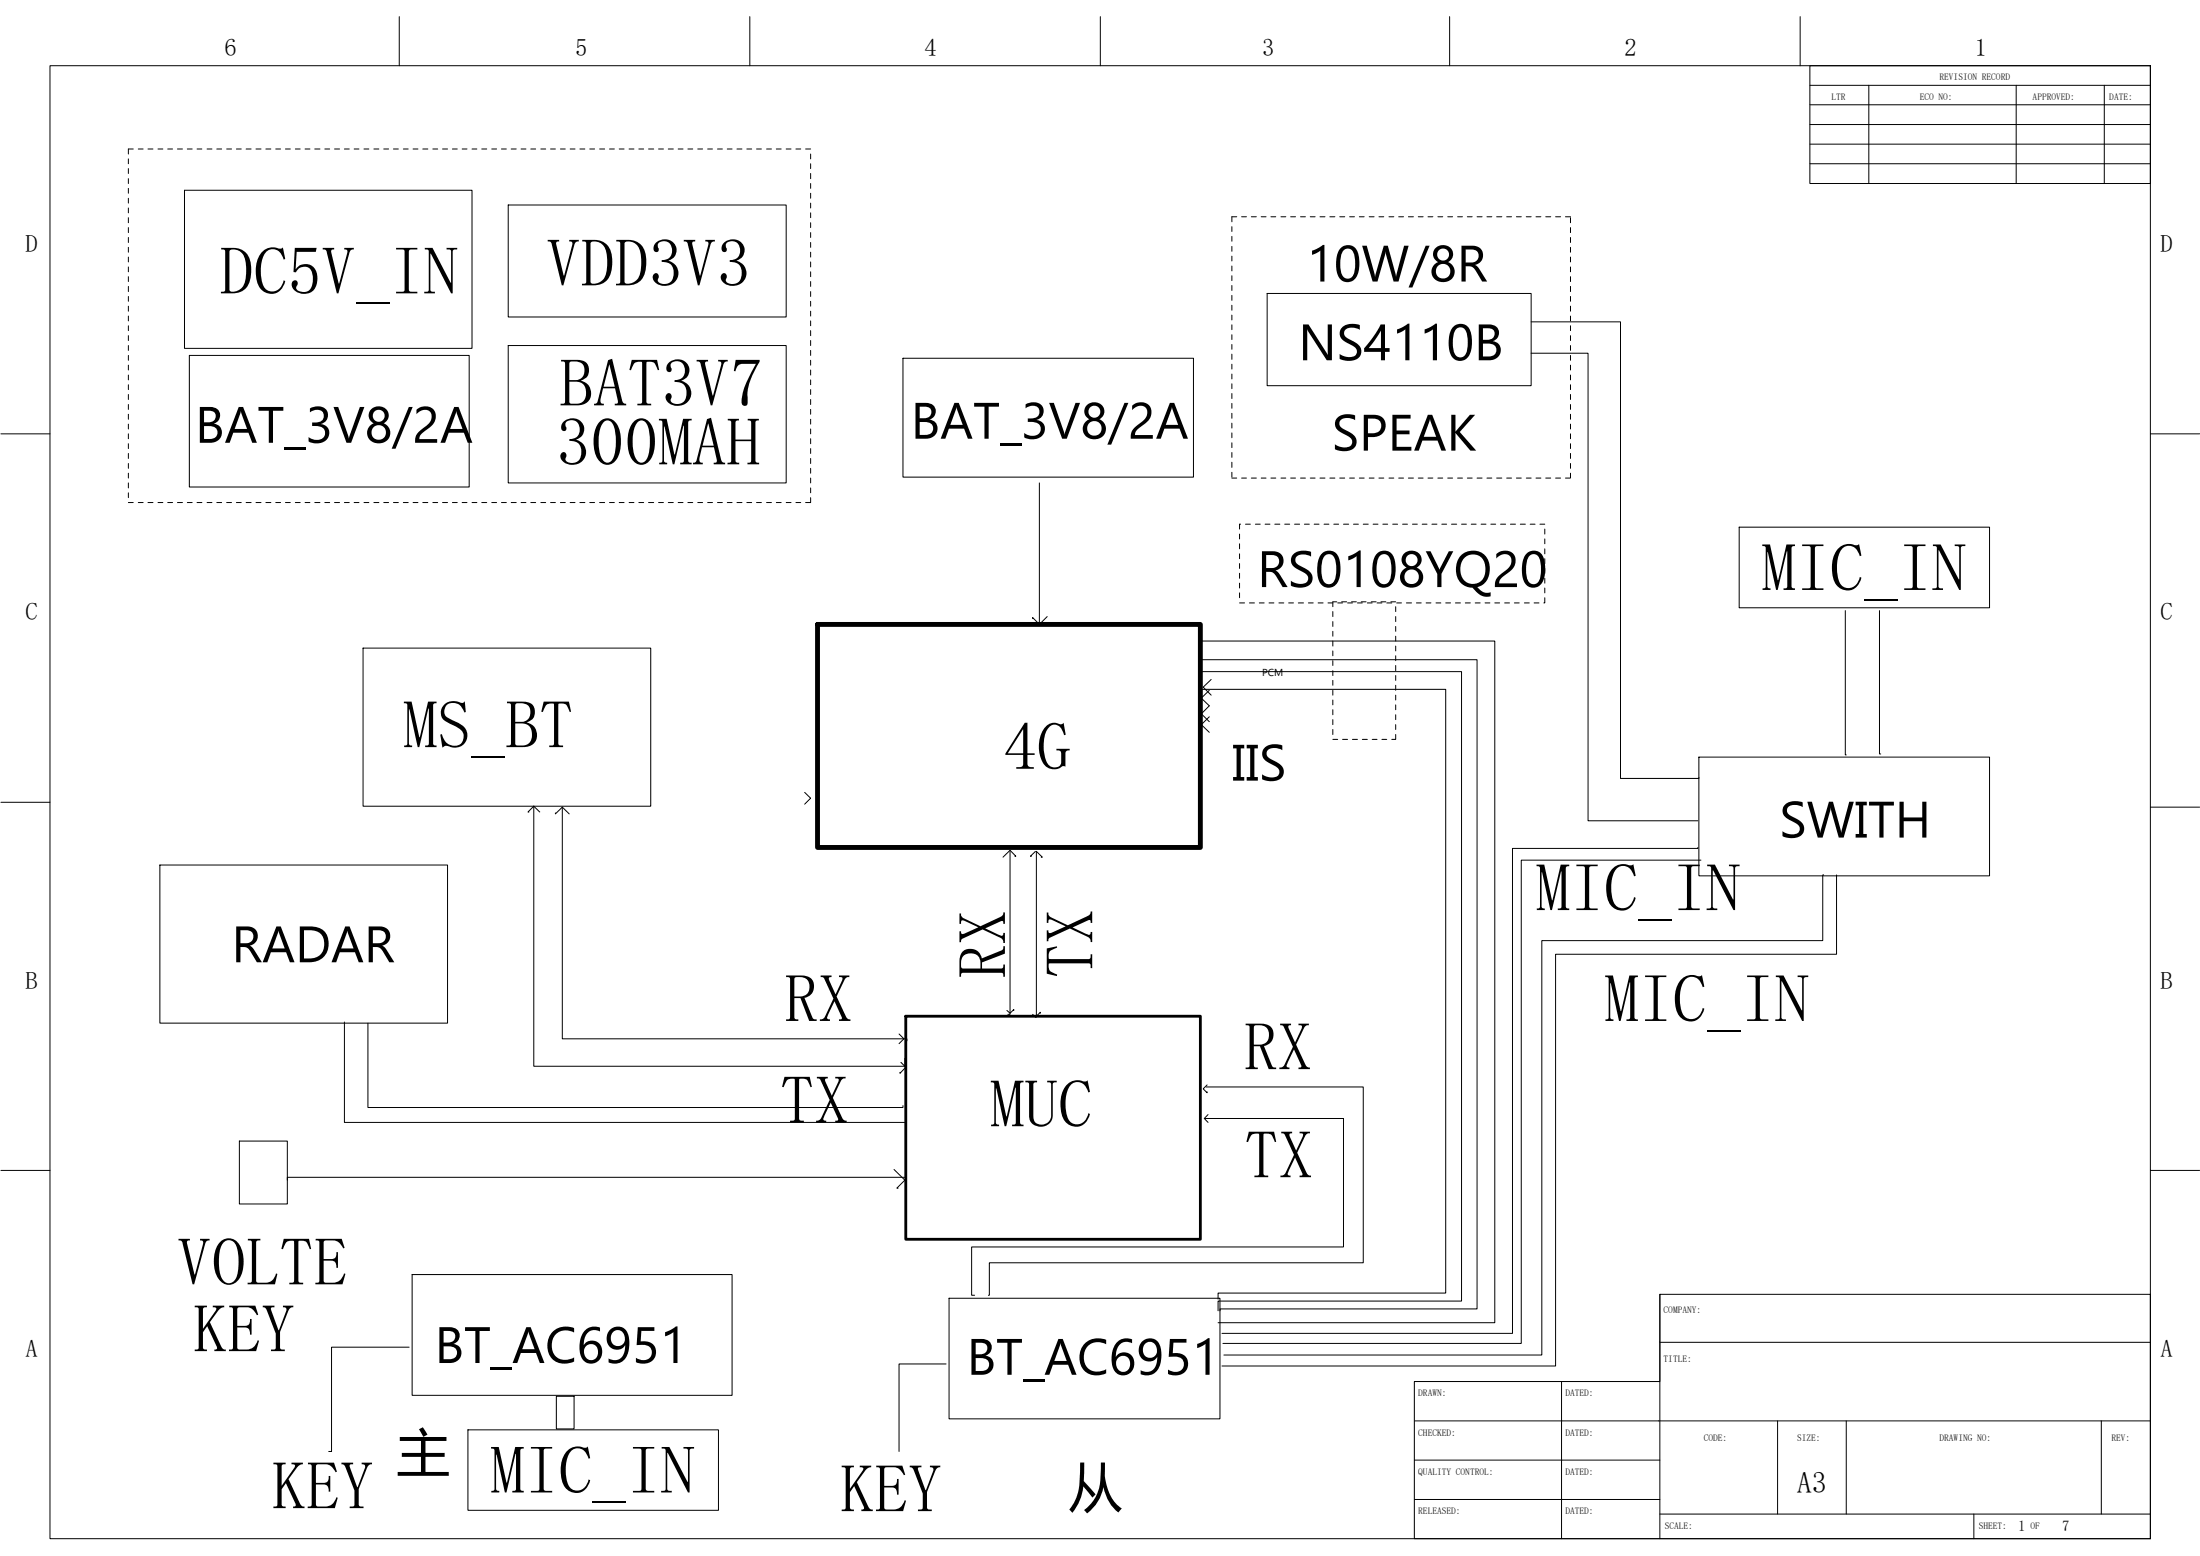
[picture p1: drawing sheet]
<svg xmlns="http://www.w3.org/2000/svg" width="297mm" height="210mm" viewBox="0 0 297 210" stroke-linecap="round" stroke-linejoin="round" font-family="sans-serif">
<g fill="none" stroke="#000" stroke-width=".14">
<path d="M6.7 8.9h283.6v198.7h-283.6zM53.9 2.2v6.7M101.2 2.2v6.7M148.6 2.2v6.7M195.7 2.2v6.7M243.1 2.2v6.7M244.4 8.9h45.9v15.9h-45.9zM244.4 16.8h45.9M244.4 11.5h45.9M244.4 14.1h45.9M244.4 19.5h45.9M252.3 11.5v13.3"/>
<path d="M272.2 11.5v13.3M284.1 11.5v13.3M17.3 21.4v.7M17.3 22.8v.6M17.3 24.1v.7M17.3 25.4v.7M17.3 26.8v.6M17.3 28.1v.6M17.3 29.4v.7M17.3 30.7v.7M17.3 32v.7M17.3 33.4v.6"/>
<path d="M17.3 34.7v.6M17.3 36v.7M17.3 37.3v.7M17.3 38.7v.6M18 20.1h-.7v.7M18.7 20.1h.6M20 20.1h.7M21.3 20.1h.7M22.6 20.1h.7M24 20.1h.6M24.9 25.7h38.8v21.3h-38.8zM25.3 20.1h.6"/>
<path d="M26.6 20.1h.7M28 20.1h.6M29.3 20.1h.6M30.6 20.1h.7M31.9 20.1h.7M33.2 20.1h.7M34.6 20.1h.6M35.9 20.1h.7M37.2 20.1h.7M38.5 20.1h.7M39.9 20.1h.6M41.2 20.1h.6"/>
<path d="M42.5 20.1h.7M43.9 20.1h.6M45.2 20.1h.6M46.5 20.1h.7M47.8 20.1h.7M49.1 20.1h.7M50.5 20.1h.7M51.8 20.1h.7M53.1 20.1h.7M54.5 20.1h.6M55.8 20.1h.6M57.1 20.1h.7"/>
<path d="M58.4 20.1h.7M59.8 20.1h.6M61.1 20.1h.6M62.4 20.1h.7M63.7 20.1h.7M65 20.1h.7M66.4 20.1h.7M67.7 20.1h.7M68.6 27.7h37.5v15.1h-37.5zM69 20.1h.7M70.4 20.1h.6M71.7 20.1h.6"/>
<path d="M73 20.1h.7M74.3 20.1h.7M75.7 20.1h.6M77 20.1h.6M78.3 20.1h.7M79.6 20.1h.7M81 20.1h.6M82.3 20.1h.6M83.6 20.1h.7M84.9 20.1h.7M86.3 20.1h.6M87.6 20.1h.7"/>
<path d="M88.9 20.1h.7M90.2 20.1h.7M91.6 20.1h.6M92.9 20.1h.6M94.2 20.1h.7M95.5 20.1h.7M96.9 20.1h.6M98.2 20.1h.6M99.5 20.1h.7M100.8 20.1h.7M102.1 20.1h.7M103.5 20.1h.7"/>
<path d="M104.8 20.1h.7M106.1 20.1h.7M107.5 20.1h.6M108.8 20.1h.6M109.4 20.8v.6M109.4 22.1v.7M109.4 23.4v.7M109.4 24.8v.6M109.4 26.1v.7M109.4 27.4v.7M109.4 28.7v.7M109.4 30.1v.6"/>
<path d="M109.4 31.4v.6M109.4 32.7v.7M109.4 34v.7M109.4 35.3v.7M109.4 36.7v.6M109.4 38v.7M109.4 39.3v.7M166.3 30.6v.6M166.3 31.9v.7M166.3 33.3v.6M166.3 34.6v.6M166.3 35.9v.7"/>
<path d="M166.3 37.2v.7M166.3 38.5v.7M166.3 39.9v.6M167 29.3h-.7v.6M167.6 29.3h.7M168.9 29.3h.7M170.3 29.3h.6M171.1 39.6h35.6v12.4h-35.6zM171.6 29.3h.7M172.9 29.3h.7M174.3 29.3h.6M175.6 29.3h.7"/>
<path d="M176.9 29.3h.7M178.2 29.3h.7M179.6 29.3h.6M180.9 29.3h.7M182.2 29.3h.7M183.5 29.3h.7M184.9 29.3h.6M186.2 29.3h.6M187.5 29.3h.7M188.8 29.3h.7M190.2 29.3h.6M191.5 29.3h.6"/>
<path d="M192.8 29.3h.7M194.1 29.3h.7M195.5 29.3h.6M196.8 29.3h.7M198.1 29.3h.7M199.4 29.3h.7M200.8 29.3h.6M202.1 29.3h.7M203.4 29.3h.7M204.7 29.3h.7M206.1 29.3h.6M207.4 29.3h.6"/>
<path d="M208.7 29.3h.7M210 29.3h.7M211.4 29.3h.6M212 29.4v.7M212 30.7v.7M212 32v.7M212 33.4v.6M212 34.7v.6M212 36v.7M212 37.3v.7M212 38.7v.6M244.4 22.1h45.9"/>
<path d="M.1 58.5h6.6M17.3 40v.7M17.3 41.3v.7M17.3 42.7v.6M17.3 44v.6M17.3 45.3v.7M17.3 46.6v.7M17.3 48v.6M17.3 49.3v.6M17.3 50.6v.7M17.3 51.9v.7M17.3 53.2v.7"/>
<path d="M17.3 54.6v.6M17.3 55.9v.7M17.3 57.2v.7M17.3 58.5v.7M17.3 59.9v.6M25.6 48h37.7v17.7h-37.7zM68.6 46.6h37.5v18.6h-37.5zM109.4 40.7v.6M109.4 42v.7M109.4 43.3v.7M109.4 44.6v.7M109.4 46v.6"/>
<path d="M109.4 47.3v.7M109.4 48.6v.7M109.4 49.9v.7M109.4 51.3v.6M109.4 52.6v.6M109.4 53.9v.7M109.4 55.2v.7M109.4 56.6v.6M109.4 57.9v.6M109.4 59.2v.7M121.9 48.3h39.2v16.1h-39.2zM166.3 41.2v.7"/>
<path d="M166.3 42.5v.7M166.3 43.8v.7M166.3 45.2v.6M166.3 46.5v.6M166.3 47.8v.7M166.3 49.1v.7M166.3 50.5v.6M166.3 51.8v.7M166.3 53.1v.7M166.3 54.4v.7M166.3 55.8v.7M166.3 57.1v.7"/>
<path d="M166.3 58.4v.7M166.3 59.8v.6M206.7 43.4h12.1v61.7h10.6v-.2M206.7 47.7h7.7v63.1h14.9M212 40v.7M212 41.3v.7M212 42.7v.6M212 44v.6M212 45.3v.7M212 46.6v.7M212 48v.6M212 49.3v.6"/>
<path d="M212 50.6v.7M212 51.9v.7M212 53.2v.7M212 54.6v.6M212 55.9v.7M212 57.2v.7M212 58.5v.7M212 59.9v.6M290.3 58.5h6.7M17.3 61.2v.7M17.3 62.5v.7M17.3 63.9v.6"/>
<path d="M17.3 65.2v.6M17.3 66.5v.7M17.3 67.8h.7M18.7 67.8h.6M20 67.8h.7M21.3 67.8h.7M22.6 67.8h.7M24 67.8h.6M25.3 67.8h.6M26.6 67.8h.7M28 67.8h.6M29.3 67.8h.6"/>
<path d="M30.6 67.8h.7M31.9 67.8h.7M33.2 67.8h.7M34.6 67.8h.6M35.9 67.8h.7M37.2 67.8h.7M38.5 67.8h.7M39.9 67.8h.6M41.2 67.8h.6M42.5 67.8h.7M43.9 67.8h.6M45.2 67.8h.6"/>
<path d="M46.5 67.8h.7M47.8 67.8h.7M49.1 67.8h.7M50.5 67.8h.7M51.8 67.8h.7M53.1 67.8h.7M54.5 67.8h.6M55.8 67.8h.6M57.1 67.8h.7M58.4 67.8h.7M59.8 67.8h.6M61.1 67.8h.6"/>
<path d="M62.4 67.8h.7M63.7 67.8h.7M65 67.8h.7M66.4 67.8h.7M67.7 67.8h.7M69 67.8h.7M70.4 67.8h.6M71.7 67.8h.6M73 67.8h.7M74.3 67.8h.7M75.7 67.8h.6M77 67.8h.6"/>
<path d="M78.3 67.8h.7M79.6 67.8h.7M81 67.8h.6M82.3 67.8h.6M83.6 67.8h.7M84.9 67.8h.7M86.3 67.8h.6M87.6 67.8h.7M88.9 67.8h.7M90.2 67.8h.7M91.6 67.8h.6M92.9 67.8h.6"/>
<path d="M94.2 67.8h.7M95.5 67.8h.7M96.9 67.8h.6M98.2 67.8h.6M99.5 67.8h.7M100.8 67.8h.7M102.1 67.8h.7M103.5 67.8h.7M104.8 67.8h.7M106.1 67.8h.7M107.5 67.8h.6M109.4 67.2v.6h-.6"/>
<path d="M109.4 60.5v.7M109.4 61.9v.6M109.4 63.2v.7M109.4 64.5v.7M109.4 65.8v.7M140.3 65.2v19.1l-.9-1v.2M166.3 61.1v.6M166.3 62.4v.7M166.3 63.7v.7M166.3 64.5h.7M167.4 72.1v.6M167.4 73.4v.7"/>
<path d="M167.4 74.7v.7M167.4 76.1v.6M167.4 77.4v.6M167.4 78.7v.7M167.5 70.7h-.1v.7M167.6 64.5h.7M168.2 70.7h.6M168.9 64.5h.7M169.5 70.7h.7M170.3 64.5h.6M170.8 70.7h.7M171.6 64.5h.7"/>
<path d="M172.1 70.7h.7M172.9 64.5h.7M173.5 70.7h.6M174.3 64.5h.6M174.8 70.7h.7M175.6 64.5h.7M176.1 70.7h.7M176.9 64.5h.7M177.4 70.7h.7M178.2 64.5h.7M178.8 70.7h.6M179.6 64.5h.6"/>
<path d="M180.1 70.7h.6M180.9 64.5h.7M181.4 70.7h.7M182.2 64.5h.7M182.7 70.7h.7M183.5 64.5h.7M184.1 70.7h.6M184.9 64.5h.6M185.4 70.7h.7M186.2 64.5h.6M186.7 70.7h.7M187.5 64.5h.7"/>
<path d="M188 70.7h.7M188.8 64.5h.7M189.4 70.7h.6M190.2 64.5h.6M190.7 70.7h.7M191.5 64.5h.6M192 70.7h.7M192.8 64.5h.7M193.3 70.7h.7M194.1 64.5h.7M194.7 70.7h.6M195.5 64.5h.6"/>
<path d="M196 70.7h.7M196.8 64.5h.7M197.3 70.7h.7M198.1 64.5h.7M198.6 70.7h.7M199.4 64.5h.7M200 70.7h.6M200.8 64.5h.6M201.3 70.7h.6M202.1 64.5h.7M202.6 70.7h.7M203.4 64.5h.7"/>
<path d="M203.9 70.7h.7M204.7 64.5h.7M205.3 70.7h.6M206.1 64.5h.6M206.6 70.7h.7M207.4 64.5h.6M207.9 70.7h.7M208.6 71.4v.7M208.6 72.7v.7M208.6 74.1v.6M208.6 75.4v.7M208.6 76.7v.7"/>
<path d="M208.6 78v.7M208.6 79.4v.6M208.7 64.5h.7M210 64.5h.7M212 61.2v.7M212 62.5v.7M212 63.9v.6h-.6M234.8 71.1h33.8v10.9h-33.8zM49 87.5h38.9v21.3h-38.9zM141.4 83.2l-.9 .9M161.8 86.5h40v92h-37.3M162.1 93h33.1v81.5h-30.7v.8"/>
<path d="M162.1 89h37.3v87.6h-34.7v.3M162.3 90.6h35v85h-32.8v1.3M163.3 96.7l-1.1 1.1 1.1 1M163.3 93.2l-1.1 1 1.1 1-1.1 1.1 1.1 1.1M163.5 91.7l-1 1 1 1.1M167.4 80v.7M167.4 81.4h.6M168.7 81.4h.7M170 81.4h.7M171.3 81.4h.7M172.7 81.4h.6M174 81.4h.6"/>
<path d="M175.3 81.4h.7M176.7 81.4h.6M178 81.4h.6M179.3 81.4h.7M180 82.5v.7M180 83.9v.6M180 85.2v.7M180 86.5v.7M180 87.8v.7M180 89.2v.6M180 90.5v.7M180 91.8v.7"/>
<path d="M180 93.2v.6M180 94.5v.6M180 95.8v.7M180 97.1v.7M180 98.4v.7M180 99.8h.6M180.5 81.2h-.5v.7M180.6 81.4h.7M181.1 81.2h.7M181.3 99.8h.6M181.9 81.4h.7M182.5 81.2h.6"/>
<path d="M182.6 99.8h.7M183.3 81.4h.6M183.8 81.2h.6M183.9 99.8h.7M184.6 81.4h.7M185.1 81.2h.7M185.3 99.8h.6M185.9 81.4h.7M186.5 81.2h.6M186.6 99.8h.6M187.2 81.4h.7M187.8 81.2h.6"/>
<path d="M188.4 99.1v.7h-.5M188.4 81.9v.6M188.4 83.2v.7M188.4 84.5v.7M188.4 85.9v.6M188.4 87.2v.6M188.4 88.5v.7M188.4 89.8v.7M188.4 91.2v.6M188.4 92.5v.7M188.4 93.8v.7M188.4 95.1v.7"/>
<path d="M188.4 96.5v.6M188.4 97.8v.6M188.6 81.4h.6M189.9 81.4h.7M191.2 81.4h.7M192.6 81.4h.6M193.9 81.4h.6M195.2 81.4h.7M196.5 81.4h.7M197.8 81.4h.7M199.2 81.4h.7M200.5 81.4h.7"/>
<path d="M201.8 81.4h.7M203.2 81.4h.6M204.5 81.4h.6M205.8 81.4h.7M207.1 81.4h.7M208.6 80.7v.7h-.2M249.1 82.4v19.5h.2M253.8 82.4v19.3h.1M.1 108.3h6.6M21.6 116.7h38.8v21.4h-38.8zM72.1 108.8v35.1h50.1v-1.1M72.1 108.8l-.8 .8h.1"/>
<path d="M72.1 108.8l.8 .8M75.9 108.9v31.3h46.5v.3M75.9 108.9l-.9 .9v-.1M75.9 108.9l1 .9M108.6 106.9l.8 .8-.8 .8M136.4 114.9v22h-.3M137 115.5h.2l-.8-.8-1 1M139.8 114.9l-.7 .6h.2M140.6 115.7h.1l-.8-.8v22.4h-.1M229.3 114.4v.1h-25.1v65.4h-39.2M229.4 102.2h39.2v16h-39.2zM229.7 116.1h-24.3v65.2h-40.3"/>
<path d="M246.2 118.1h-.1v8.8h-37.9v56h-43M248 118.1v10.7h-38v55.5h-45M290.3 108.9h6.7M46.5 137.9v13.6h75.7M49.7 138.1v11.4h72.2v-.3M121.4 139.5l.6 .7-.6 .6M136 136.4l.4 .3 .5-.5v.2M140.5 136.7v-.1l-.7 .7-.4-.4M.1 157.9h6.6M32.3 154h6.5v8.5h-6.5zM120.7 157.8l1.5 1.5-1.1 1h.2M121.6 143.4l.7 .6-.8 .8v-.1"/>
<path d="M122.3 158.9h-83.5v.4M162.6 150.9h18.8v17.4h-50.2v6.5h.4M162.9 146.7h21.2v23.7h-50.5v4.4h-.1M163 146.4l-.5 .5 .5 .6v-.2M163.1 150.4l-.5 .5 .5 .6M290.3 157.9h6.7M55.6 172h43.2v16.3h-43.2zM128.1 175.2h36.6v16.3h-36.6zM224.1 174.7v32.9M55.2 181.8h-10.4v14.1h-.4M63.2 193h33.8v10.8h-33.8zM75.1 188.4h2.4v4.4h-2.4z"/>
<path d="M127.7 184.1h-6.3v11.8M191 186.4h33.1v-11.7h66.2v32.9h-99.3zM191 197h33.1M191 191.7h99.3M210.8 186.4v21.2M224.1 181.1h66.2M240 191.7v12.6M249.3 191.7v12.6M283.7 191.7v12.6M191 202.4h33.1M224.1 204.3h66.2M266.5 204.3v3.3"/>
</g>
<path d="M110.4 84.3h51.7v30.1h-51.7z" fill="none" stroke="#000" stroke-width=".66"/>
<path d="M122.3 137.1h39.8v30.1h-39.8z" fill="none" stroke="#000" stroke-width=".38"/>
<g font-size="9.2">
<text x="29.7" y="39.7">DC5V_IN</text>
<text x="73.8" y="38.7">VDD3V3</text>
<text x="75.5" y="54.8">BAT3V7</text>
<text x="75.1" y="62.8">300MAH</text>
<text x="237.9" y="79.8">MIC_IN</text>
<text x="54.5" y="101">MS_BT</text>
<text x="135.4" y="103.9">4G</text>
<text x="207.4" y="123">MIC_IN</text>
<text x="147.6" y="132" transform="rotate(-90 147.6 132)">TX</text>
<text x="105.9" y="137.9">RX</text>
<text x="135.8" y="132.1" transform="rotate(-90 135.8 132.1)">RX</text>
<text x="216.7" y="137.9">MIC_IN</text>
<text x="167.9" y="144.4">RX</text>
<text x="105.3" y="151.6">TX</text>
<text x="133.7" y="152.1">MUC</text>
<text x="168" y="159">TX</text>
<text x="24" y="173.5">VOLTE</text>
<text x="26.1" y="182.5">KEY</text>
<text x="36.7" y="203.7">KEY</text>
<text x="66.2" y="201.5">MIC_IN</text>
<text x="113.4" y="204.1">KEY</text>
</g>
<g font-size="7.2">
<text x="53.5" y="198.6">主</text>
<text x="144.3" y="203.3">从</text>
</g>
<g font-size="6.9">
<text x="176.4" y="38">10W/8R</text>
<text x="175.3" y="48.6">NS4110B</text>
<text x="26.3" y="59.8">BAT_3V8/2A</text>
<text x="123" y="59.2">BAT_3V8/2A</text>
<text x="179.8" y="60.8">SPEAK</text>
<text x="169.8" y="79.2">RS0108YQ20</text>
<text x="166.3" y="105.3">IIS</text>
<text x="240.3" y="113">SWITH</text>
<text x="31.3" y="129.9">RADAR</text>
<text x="58.7" y="183.9">BT_AC6951</text>
<text x="130.5" y="185.5">BT_AC6951</text>
</g>
<text font-size="4" x="242.6" y="201.4">A3</text>
<g font-size="3.3">
<text x="30.3" y="7.5">6</text>
<text x="77.6" y="7.5">5</text>
<text x="124.8" y="7.5">4</text>
<text x="170.4" y="7.5">3</text>
<text x="219.3" y="7.5">2</text>
<text x="266.6" y="7.5">1</text>
<text x="3.4" y="34">D</text>
<text x="291.7" y="34">D</text>
<text x="3.4" y="83.7">C</text>
<text x="291.7" y="83.7">C</text>
<text x="3.4" y="133.4">B</text>
<text x="291.7" y="133.4">B</text>
<text x="3.4" y="183.1">A</text>
<text x="291.7" y="183.1">A</text>
</g>
<g font-size="2">
<text x="272.5" y="206.5">1</text>
<text x="278.4" y="206.5">7</text>
</g>
<text font-size="1.4" x="170.4" y="91.3">PCM</text>
<g font-size="1.3">
<text x="261.9" y="10.8">REVISION RECORD</text>
<text x="247.3" y="13.5">LTR</text>
<text x="259.2" y="13.5">ECO NO:</text>
<text x="274.4" y="13.5">APPROVED:</text>
<text x="284.8" y="13.5">DATE:</text>
<text x="224.6" y="177.2">COMPANY:</text>
<text x="224.6" y="183.8">TITLE:</text>
<text x="191.5" y="188.4">DRAWN:</text>
<text x="211.4" y="188.4">DATED:</text>
<text x="191.5" y="193.7">CHECKED:</text>
<text x="211.4" y="193.7">DATED:</text>
<text x="230" y="194.4">CODE:</text>
<text x="242.7" y="194.4">SIZE:</text>
<text x="261.9" y="194.4">DRAWING NO:</text>
<text x="285.1" y="194.4">REV:</text>
<text x="191.5" y="199.1">QUALITY CONTROL:</text>
<text x="211.4" y="199.1">DATED:</text>
<text x="191.5" y="204.3">RELEASED:</text>
<text x="211.4" y="204.3">DATED:</text>
<text x="224.8" y="206.3">SCALE:</text>
<text x="267.2" y="206.3">SHEET:</text>
<text x="274.1" y="206.3">OF</text>
</g>
</svg>
